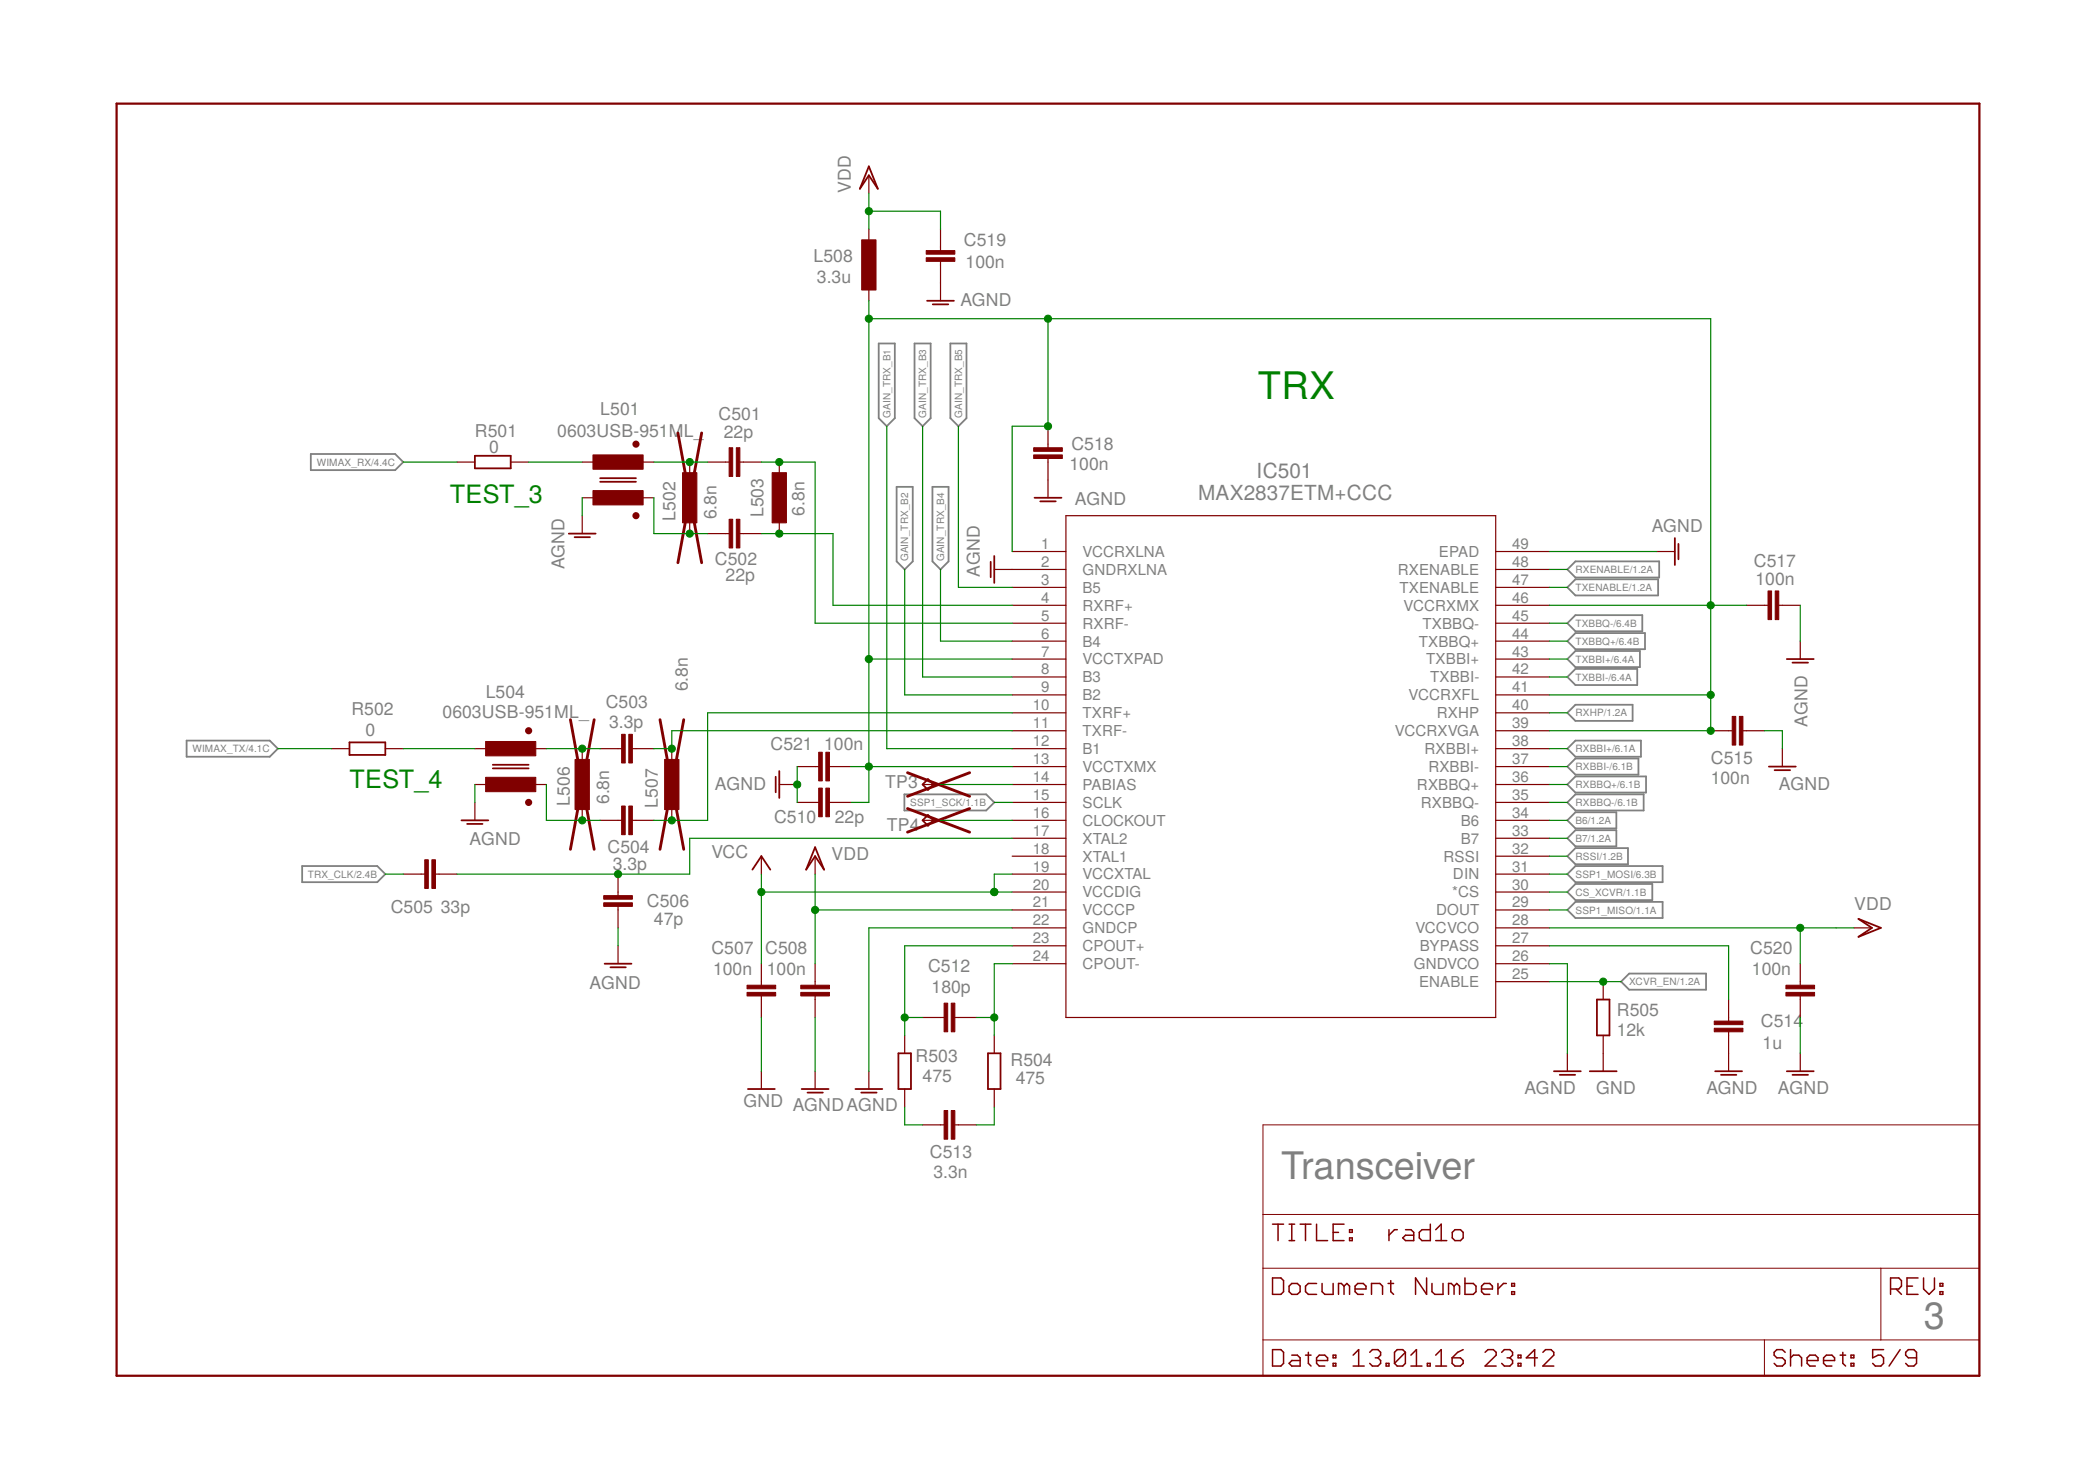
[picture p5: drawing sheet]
<svg xmlns="http://www.w3.org/2000/svg" width="297mm" height="210mm" viewBox="0 0 297 210" stroke-linecap="round" stroke-linejoin="round" font-family="sans-serif">
<g fill="none" stroke="#808080" stroke-width=".25">
<path d="M124.6 48.7h2.3v10.6l-1.2 1.1-1.1-1.1zM129.7 48.7h2.3v10.6l-1.2 1.1-1.1-1.1zM134.7 48.7h2.3v10.6l-1.1 1.1-1.2-1.1zM44.1 64.3h11.9l1.2 1.2-1.2 1.1h-11.9zM127.1 69h2.3v10.6l-1.1 1.1-1.2-1.1zM132.2 69h2.3v10.6l-1.2 1.1-1.1-1.1zM222.2 88.3l1.2-1.1h9.5v2.3h-9.5zM222.2 90.9l1.2-1.2h9.8v2.3h-9.8zM222.2 93.4l1.2-1.1h9.1v2.3h-9.1zM222.2 95.9l1.2-1.1h8.7v2.3h-8.7zM222.2 80.7l1.2-1.1h11.8v2.3h-11.8zM222.2 83.2l1.2-1.1h11.7v2.3h-11.7z"/>
<path d="M26.5 105h11.7l1.2 1.1-1.2 1.2h-11.7zM128.2 112.6h11.6l1.2 1.1-1.2 1.2h-11.6zM222.2 106.1l1.2-1.1h9.3v2.3h-9.3zM222.2 113.7l1.2-1.1h9.6v2.3h-9.6zM222.2 108.6l1.2-1.1h8.9v2.3h-8.9zM222.2 111.2l1.2-1.2h10v2.3h-10zM222.2 116.3l1.2-1.2h5.8v2.3h-5.8zM222.2 118.8l1.2-1.1h5.8v2.3h-5.8zM222.2 101l1.2-1.1h8.1v2.3h-8.1zM42.8 122.7h10.7l1.1 1.2-1.1 1.1h-10.7zM222.2 121.3l1.2-1.1h7.4v2.3h-7.4zM222.2 123.9l1.2-1.2h12.3v2.3h-12.3z"/>
<path d="M222.2 129l1.2-1.2h12.3v2.3h-12.3zM222.2 126.4l1.2-1.1h10.9v2.3h-10.9zM229.8 139.1l1.2-1.1h10.9v2.3h-10.9z"/>
</g>
<path d="M16.5 14.7h264.1v180.3h-264.1z" fill="none" stroke="#800000" stroke-width=".32"/>
<path d="M179.1 159.4h101.5v35.6h-101.5zM179.1 179.7h101.5M179.1 172.1h101.5M266.7 179.7v10.2M179.1 189.9h101.5M250.2 189.9v5.1" fill="none" stroke="#800000" stroke-width=".14"/>
<g fill="none" stroke="#800000" stroke-width=".21">
<path d="M180.4 173.5h1.6M181.2 173.5v2.3M182.8 173.5h.8M182.8 175.8h.8M183.2 173.5v2.3M184.3 173.5h1.6M185.1 173.5v2.3M186.7 173.5v2.3h1.5M189 174.7h.8M190.6 173.5h-1.6v2.3h1.6M191.3 175.5h.4v.3h-.4zM191.3 174.3h.4v.4h-.4z"/>
<path d="M196.9 174.3v1.5M198.1 174.3h-.4l-.8 .8M199.3 174.3h.8l.3 .4v1.1h-1.1l-.4-.3 .4-.4h1.1M202.8 173.5v2.3h-1.2l-.4-.3v-.8l.4-.4h1.2M203.6 174.3l.7-.8v2.3M203.6 175.8h1.5M205.9 174.7l.4-.4h.8l.4 .4v.8l-.4 .3h-.8l-.4-.3zM180.4 181.1h1.2l.4 .4v1.6l-.4 .4h-1.2zM180.4 191.3h1.2l.4 .4v1.5l-.4 .4h-1.2zM182.8 182.3l.4-.4h.7l.4 .4v.8l-.4 .4h-.7l-.4-.4zM183.2 192.1h.7l.4 .3v1.2h-1.1l-.4-.4 .4-.4h1.1M185.1 192.1h.8"/>
<path d="M185.5 191.7v1.5l.4 .4M186.7 192.8h1.5v-.4l-.4-.3h-.8l-.3 .3v.8l.3 .4h.8M186.7 181.9h-1.2l-.4 .4v.8l.4 .4h1.2M187.5 181.9v1.2l.3 .4h1.2v-1.6M189 193.2h.4v.4h-.4zM189 192.1h.4v.3h-.4zM190.6 182.3l-.4-.4h-.4v1.6M190.6 182.3l.4-.4 .3 .4v1.2M190.6 182.3v1.2M191.9 193.6h1.5M191.9 192.1l.7-.8v2.3M192.1 182.7h1.6v-.4l-.4-.4h-.8l-.4 .4v.8l.4 .4h.8"/>
<path d="M194.2 191.7l.4-.4h.8l.3 .4v.4l-.3 .3M194.5 183.5v-1.6h1.1l.4 .4v1.2M195 192.4h.4M195.4 192.4l.3 .4v.4l-.3 .4h-.8l-.4-.4M196.5 193.2h.4v.4h-.4zM196.8 181.9h.8M197.2 181.5v1.6l.4 .4M199.3 191.7v1.5l-.4 .4h-.8l-.4-.4M199.3 191.7l-.4-.4h-.8l-.4 .4v1.5M199.3 191.7l-1.6 1.5M200 193.6h1.6M200 192.1l.8-.8v2.3"/>
<path d="M202.3 181.1v2.4l-1.6-2.4v2.4M202.4 193.2h.4v.4h-.4zM203 181.9v1.2l.4 .4h1.2v-1.6M203.6 193.6h1.5M203.6 192.1l.7-.8v2.3M205.9 192.4h1.2l.4 .4v.4l-.4 .4h-.8l-.4-.4zM206.2 182.3l-.4-.4h-.4v1.6M206.2 182.3v1.2M206.2 182.3l.3-.4 .4 .4v1.2M207.5 191.3l-.8 .4-.8 .7M207.7 181.1v2.4h1.2l.4-.4v-.8l-.4-.4h-1.2M210.1 182.7h1.5v-.4l-.4-.4h-.8l-.3 .4v.8l.3 .4h.8"/>
<path d="M210.6 191.7l.4-.4h.7l.4 .4v.4l-1.5 1.5h1.5M212.4 181.9v1.6M212.9 191.7l.4-.4h.8l.4 .4v.4l-.4 .3M213.6 181.9h-.4l-.8 .8M213.7 192.4h.4M214.1 192.4l.4 .4v.4l-.4 .4h-.8l-.4-.4M214.3 183.1h.4v.4h-.4zM214.3 181.9h.4v.4h-.4zM215.2 193.2h.4v.4h-.4zM215.2 192.1h.4v.3h-.4zM218 192.4h-1.6l1.2-1.1v2.3M218.8 191.7l.3-.4h.8l.4 .4v.4l-1.5 1.5h1.5"/>
<path d="M253.1 191.7l-.4-.4h-.8l-.4 .4v.4l.4 .3h.8l.4 .4v.4l-.4 .4h-.8l-.4-.4M253.9 192.4l.4-.3h.8l.3 .3v1.2M253.9 191.3v2.3M256.2 192.8h1.6v-.4l-.4-.3h-.8l-.4 .3v.8l.4 .4h.8M258.6 192.8h1.5v-.4l-.4-.3h-.7l-.4 .3v.8l.4 .4h.7M260.9 192.1h.8M261.3 191.7v1.5l.4 .4M262.4 193.2h.4v.4h-.4zM262.4 192.1h.4v.3h-.4zM267.1 191.3h-1.6v1.1l.8-.3h.4l.4 .3v.8l-.4 .4h-.8l-.4-.4M268.1 182.7h1.1l.4-.4v-.8l-.4-.4h-1.1v2.4M268.8 182.7l.8 .8"/>
<path d="M269.4 191.3l-1.6 2.3M270.4 182.3h.8M271.7 192.4h-1.1l-.4-.3v-.4l.4-.4h.8l.3 .4v1.5l-.3 .4h-.8l-.4-.4M271.9 181.1h-1.5v2.4h1.5M272.7 181.1v1.6l.8 .8 .8-.8v-1.6M275.1 183.1h.4v.4h-.4zM275.1 181.9h.4v.4h-.4z"/>
</g>
<g fill="none" stroke="#800000" stroke-width=".17">
<path d="M123.2 24.8v2.6M123.2 32.5v2.5M133.3 32.5v3M133.3 37v5.6M123.2 40.1v2.5M64.8 65.5h2.5M72.4 65.5h2.6M82.5 65.5h2.6M82.5 70.5h2.6M82.5 73.1v2.5M90.2 65.5h2.5M90.2 70.5h2.5"/>
<path d="M97.8 65.5v2.5M97.8 73.1v2.5M100.3 65.5h3.1M100.3 75.6h3.1M104.9 65.5h3M104.9 75.6h3M110.5 65.5v2.5M110.5 73.1v2.5M143.5 78.2h7.6M148.6 60.4v3.1M148.6 65v5.5M151.1 73.1h61v71.1h-61z"/>
<path d="M212.1 78.2h7.6M234.9 78.2h2.6M141 80.7h10.1M143.5 83.2h7.6M143.5 85.8h7.6M143.5 88.3h7.6M143.5 90.9h7.6M143.5 93.4h7.6M143.5 95.9h7.6M143.5 98.5h7.6M212.1 80.7h7.6M212.1 83.2h7.6"/>
<path d="M212.1 85.8h7.6M212.1 88.3h7.6M212.1 90.9h7.6M212.1 93.4h7.6M212.1 95.9h7.6M212.1 98.5h7.6M247.6 85.8h3.1M252.2 85.8h3M255.2 90.9v2.5M47 106.1h2.6M54.6 106.1h2.6M67.3 106.1h2.6"/>
<path d="M67.3 111.2h2.6M67.3 113.7v2.6M75 106.1h2.5M75 111.2h2.5M82.5 106.1v2.5M82.5 113.7v2.6M85.1 106.1h3M85.1 116.3h3M89.7 106.1h3M89.7 116.3h3M95.2 106.1v2.5M95.2 113.7v2.6"/>
<path d="M110.5 111.2h2.5M113 108.6h3.1M113 113.7h3.1M117.6 108.6h3M117.6 113.7h3M130.8 111.2h2.5M130.8 116.3h2.5M143.5 101h7.6M143.5 103.6h7.6M143.5 106.1h7.6M143.5 108.6h7.6M143.5 111.2h7.6"/>
<path d="M143.5 113.7h7.6M143.5 116.3h7.6M143.5 118.8h7.6M212.1 101h7.6M212.1 103.6h7.6M212.1 106.1h7.6M212.1 108.6h7.6M212.1 111.2h7.6M212.1 113.7h7.6M212.1 116.3h7.6M212.1 118.8h7.6M242.5 103.6h3.1"/>
<path d="M247.1 103.6h3.1M252.7 106.1v2.5M57.2 123.9h3M61.7 123.9h3.1M87.6 123.9v3M87.6 128.5v3M87.6 134v2.6M107.9 121.3v2.6M107.9 136.6v3M115.6 121.3v2.6M115.6 136.6v3M143.5 121.3h7.6"/>
<path d="M143.5 123.9h7.6M143.5 126.4h7.6M143.5 129h7.6M143.5 131.5h7.6M143.5 134h7.6M143.5 136.6h7.6M212.1 121.3h7.6M212.1 123.9h7.6M212.1 126.4h7.6M212.1 129h7.6M212.1 131.5h7.6M212.1 134h7.6"/>
<path d="M212.1 136.6h7.6M212.1 139.1h7.6M227.3 139.1v2.6M255.2 136.6v3M262.9 131.5h2.5M107.9 141.2v3M107.9 151.8v2.5M115.6 141.2v3M115.6 151.8v2.5M123.2 151.8v2.5M128.3 146.7v2.6M128.3 154.3v2.6"/>
<path d="M130.8 144.2h3.1M130.8 159.4h3.1M135.4 144.2h3M135.4 159.4h3M141 146.7v2.6M141 154.3v2.6M222.2 149.3v2.5M227.3 146.7v5.1M245.1 141.7v3M245.1 146.2v5.6M255.2 141.2v3M255.2 149.3v2.5"/>
</g>
<g fill="#800000" stroke="#800000" stroke-width=".14">
<path d="M103.4 63.5h.5v4h-.5z"/>
<path d="M104.4 63.5h.5v4h-.5z"/>
<path d="M103.4 73.6h.5v4.1h-.5z"/>
<path d="M104.4 73.6h.5v4.1h-.5z"/>
<path d="M84.1 64.5h7.1v2h-7.1z"/>
<path d="M84.1 69.5h7.1v2.1h-7.1z"/>
<path d="M109.5 67h2v7.1h-2z"/>
<path d="M88.1 104.1h.5v4h-.5z"/>
<path d="M89.2 104.1h.5v4h-.5z"/>
<path d="M88.1 114.2h.5v4.1h-.5z"/>
<path d="M89.2 114.2h.5v4.1h-.5z"/>
<path d="M68.9 105.1h7.1v2h-7.1z"/>
<path d="M68.9 110.2h7.1v2h-7.1z"/>
<path d="M94.2 107.6h2.1v7.1h-2.1z"/>
<path d="M96.8 67h2v7.1h-2z"/>
<path d="M81.5 107.6h2.1v7.1h-2.1z"/>
<path d="M146.6 63.5h4v.5h-4z"/>
<path d="M146.6 64.5h4v.5h-4z"/>
<path d="M117.1 106.6h.5v4.1h-.5z"/>
<path d="M116.1 106.6h.5v4.1h-.5z"/>
<path d="M105.9 140.7h4.1v.5h-4.1z"/>
<path d="M105.9 139.6h4.1v.5h-4.1z"/>
<path d="M133.9 142.2h.5v4h-.5z"/>
<path d="M134.9 142.2h.5v4h-.5z"/>
<path d="M133.9 157.4h.5v4.1h-.5z"/>
<path d="M134.9 157.4h.5v4.1h-.5z"/>
<path d="M243.1 145.7h4v.5h-4z"/>
<path d="M243.1 144.7h4v.5h-4z"/>
<path d="M85.6 128h4.1v.5h-4.1z"/>
<path d="M85.6 126.9h4.1v.5h-4.1z"/>
<path d="M60.2 121.9h.5v4h-.5z"/>
<path d="M61.2 121.9h.5v4h-.5z"/>
<path d="M122.2 34h2v7.1h-2z"/>
<path d="M131.3 36.5h4.1v.5h-4.1z"/>
<path d="M131.3 35.5h4.1v.5h-4.1z"/>
<path d="M245.6 101.5h.5v4.1h-.5z"/>
<path d="M246.6 101.5h.5v4.1h-.5z"/>
<path d="M250.7 83.8h.5v4h-.5z"/>
<path d="M251.7 83.8h.5v4h-.5z"/>
<path d="M253.2 140.7h4.1v.5h-4.1z"/>
<path d="M253.2 139.6h4.1v.5h-4.1z"/>
<path d="M117.1 111.7h.5v4.1h-.5z"/>
<path d="M116.1 111.7h.5v4.1h-.5z"/>
<path d="M113.5 140.7h4.1v.5h-4.1z"/>
<path d="M113.5 139.6h4.1v.5h-4.1z"/>
</g>
<g fill="none" stroke="#800000" stroke-width=".51">
<circle cx="90.2" cy="62.9" r=".25"/>
<circle cx="90.2" cy="73.1" r=".25"/>
<circle cx="75" cy="113.7" r=".25"/>
<circle cx="75" cy="103.6" r=".25"/>
</g>
<g fill="none" stroke="#800000" stroke-width=".25">
<path d="M123.2 23.6l1.3 3.2-1.3-2-1.3 2zM131.4 42.6h3.9M132.2 43.1h2.3M67.3 64.6h5.1v1.8h-5.1zM80.6 75.6h3.9M81.5 76.1h2.2M85.1 68.3h5.1M85.1 67.8h5.1M140.5 79.6v2.2M141 78.8v3.8M146.7 70.5h3.8M147.5 71.1h2.2"/>
<path d="M237.5 76.3v3.8M238 77.1v2.2M253.3 93.4h3.9M254.1 93.9h2.2M49.6 105.2h5v1.8h-5zM65.4 116.3h3.8M66.2 116.8h2.2M69.9 108.9h5.1M69.9 108.4h5.1M110 110.1v2.2M110.5 109.3v3.8M131.6 110.4l.7 .8-.7 .8-.8-.8z"/>
<path d="M131.6 115.5l.7 .8-.7 .7-.8-.7zM250.8 108.6h3.8M251.6 109.2h2.2M85.7 136.6h3.8M86.6 137.1h2.1M106.7 123.3l1.2-2 1.3 2M115.6 120.1l1.2 3.2-1.2-2-1.3 2zM263.5 130.2l3.2 1.3-3.2 1.3 1.9-1.3zM106 154.3h3.9M113.7 154.3h3.8M114.5 154.9h2.2M121.3 154.3h3.8"/>
<path d="M122.1 154.9h2.2M127.4 149.3h1.8v5h-1.8zM140.1 149.3h1.8v5h-1.8zM220.3 151.8h3.8M221.1 152.3h2.2M225.4 151.8h3.8M226.4 141.7h1.8v5h-1.8zM243.2 151.8h3.8M244 152.3h2.2M253.3 151.8h3.9M254.1 152.3h2.2"/>
</g>
<path d="M96.1 61.4l3.4 18.4M99.5 61.4l-3.4 18.4M80.9 102l3.3 18.4M84.2 102l-3.3 18.4M93.6 102l3.3 18.4M96.9 102l-3.3 18.4M128.7 109.5l8.8 3.4M128.7 114.6l8.8 3.3M137.5 109.5l-8.8 3.4M137.5 114.6l-8.8 3.3" fill="none" stroke="#800000" stroke-width=".4"/>
<g fill="none" stroke="#008000" stroke-width=".17">
<path d="M123.2 27.4v5.1M123.2 29.9h10.1v2.6M123.2 45.2h119.3v58.4h-22.8M123.2 42.6v71.1h-2.6M148.6 45.2v15.2h-5.1v17.8M57.2 65.5h7.6M75 65.5h7.5M82.5 70.5v2.6M92.7 65.5h7.6M92.7 70.5v5.1h7.6M107.9 65.5h7.7v22.8h27.9M107.9 75.6h10.2v10.2h25.4"/>
<path d="M125.7 60.4v45.7h17.8M130.8 60.4v35.5h12.7M135.9 60.4v22.8h7.6M219.7 78.2h15.2M123.2 93.4h20.3M128.3 80.7v17.8h15.2M133.3 80.7v10.2h10.2M219.7 88.3h2.5M219.7 85.8h27.9M219.7 93.4h2.5M219.7 98.5h22.8M219.7 83.2h2.5"/>
<path d="M219.7 90.9h2.5M219.7 95.9h2.5M219.7 80.7h2.5M255.2 85.8v5.1M39.4 106.1h7.6M57.2 106.1h10.1M67.3 111.2v2.5M77.5 106.1h7.6M77.5 111.2v5.1h7.6M113 108.6v5.1M120.6 108.6h22.9M133.3 116.3h10.2"/>
<path d="M133.3 111.2h10.2M141 113.7h2.5M143.5 103.6h-48.3v2.5h-2.5M143.5 101h-43.2v15.3h-7.6M143.5 118.8h-45.7v5.1h-33M219.7 106.1h2.5M219.7 116.3h2.5M219.7 101h2.5M219.7 108.6h2.5M219.7 113.7h2.5M219.7 111.2h2.5M219.7 118.8h2.5"/>
<path d="M250.2 103.6h2.5v2.5M54.6 123.9h2.6M87.6 131.5v2.5M107.9 123.9v12.7M107.9 126.4h35.6M115.6 123.9v12.7M115.6 129h27.9M143.5 136.6h-2.5v10.1M143.5 131.5h-20.3v20.3M143.5 134h-15.2v12.7M143.5 123.9h-2.5v2.5M219.7 136.6h2.5v12.7"/>
<path d="M219.7 131.5h43.2M219.7 134h25.4v7.7M219.7 139.1h10.1M219.7 121.3h2.5M219.7 123.9h2.5M219.7 126.4h2.5M219.7 129h2.5M255.2 131.5v5.1M107.9 144.2v7.6M115.6 144.2v7.6M128.3 156.9v2.5h2.5M128.3 144.2h2.5"/>
<path d="M138.4 144.2h2.6M141 156.9v2.5h-2.6M255.2 144.2v5.1"/>
</g>
<g fill="#008000" stroke="#008000" stroke-width=".14">
<circle cx="110.5" cy="65.5" r=".51"/>
<circle cx="110.5" cy="75.6" r=".51"/>
<circle cx="97.8" cy="65.5" r=".51"/>
<circle cx="97.8" cy="75.6" r=".51"/>
<circle cx="113" cy="111.2" r=".51"/>
<circle cx="95.2" cy="116.3" r=".51"/>
<circle cx="82.5" cy="106.1" r=".51"/>
<circle cx="82.5" cy="116.3" r=".51"/>
<circle cx="148.6" cy="60.4" r=".51"/>
<circle cx="123.2" cy="93.4" r=".51"/>
<circle cx="123.2" cy="108.6" r=".51"/>
<circle cx="123.2" cy="45.2" r=".51"/>
<circle cx="242.5" cy="98.5" r=".51"/>
<circle cx="148.6" cy="45.2" r=".51"/>
<circle cx="242.5" cy="103.6" r=".51"/>
<circle cx="242.5" cy="85.8" r=".51"/>
<circle cx="141" cy="144.2" r=".51"/>
<circle cx="128.3" cy="144.2" r=".51"/>
<circle cx="227.3" cy="139.1" r=".51"/>
<circle cx="87.6" cy="123.9" r=".51"/>
<circle cx="95.2" cy="106.1" r=".51"/>
<circle cx="141" cy="126.4" r=".51"/>
<circle cx="107.9" cy="126.4" r=".51"/>
<circle cx="123.2" cy="29.9" r=".51"/>
<circle cx="255.2" cy="131.5" r=".51"/>
<circle cx="115.6" cy="129" r=".51"/>
</g>
<text font-size="5.4" fill="#008000" x="178.3" y="56.6">TRX</text>
<g font-size="5.4" fill="#808080">
<text x="181.6" y="167.1">Transceiver</text>
<text x="272.8" y="188.4">3</text>
</g>
<g font-size="3.6" fill="#008000">
<text x="63.8" y="71.3">TEST_3</text>
<text x="49.6" y="111.7">TEST_4</text>
</g>
<g font-size="2.9" fill="#808080">
<text x="169.9" y="70.8">MAX2837ETM+CCC</text>
<text x="178.2" y="67.8">IC501</text>
</g>
<g font-size="2.5" fill="#808080">
<text x="120.7" y="27.4" transform="rotate(-90 120.7 27.4)">VDD</text>
<text x="136.7" y="34.9">C519</text>
<text x="115.3" y="37.1">L508</text>
<text x="115.8" y="40.1">3.3u</text>
<text x="136.9" y="37.9">100n</text>
<text x="136.2" y="43.4">AGND</text>
<text x="85.1" y="58.9">L501</text>
<text x="101.9" y="59.5">C501</text>
<text x="67.3" y="62">R501</text>
<text x="69.4" y="64.2">0</text>
<text x="79" y="61.9">0603USB-951ML_</text>
<text x="102.6" y="62.1">22p</text>
<text x="151.9" y="63.8">C518</text>
<text x="151.6" y="66.6">100n</text>
<text x="152.4" y="71.6">AGND</text>
<text x="95.8" y="73.8" transform="rotate(-90 95.8 73.8)">L502</text>
<text x="101.6" y="73.6" transform="rotate(-90 101.6 73.6)">6.8n</text>
<text x="108.2" y="73.3" transform="rotate(-90 108.2 73.3)">L503</text>
<text x="114.1" y="73.1" transform="rotate(-90 114.1 73.1)">6.8n</text>
<text x="234.2" y="75.4">AGND</text>
<text x="80" y="80.7" transform="rotate(-90 80 80.7)">AGND</text>
<text x="101.4" y="80.1">C502</text>
<text x="102.9" y="82.4">22p</text>
<text x="138.9" y="81.7" transform="rotate(-90 138.9 81.7)">AGND</text>
<text x="248.7" y="80.3">C517</text>
<text x="248.9" y="82.9">100n</text>
<text x="49.8" y="101.3">R502</text>
<text x="62.8" y="101.8">0603USB-951ML_</text>
<text x="68.9" y="99">L504</text>
<text x="85.9" y="100.4">C503</text>
<text x="97.5" y="98" transform="rotate(-90 97.5 98)">6.8n</text>
<text x="51.8" y="104.3">0</text>
<text x="86.4" y="103.2">3.3p</text>
<text x="109.2" y="106.2">C521</text>
<text x="116.8" y="106.2">100n</text>
<text x="256.3" y="103" transform="rotate(-90 256.3 103)">AGND</text>
<text x="86.4" y="114" transform="rotate(-90 86.4 114)">6.8n</text>
<text x="101.4" y="112">AGND</text>
<text x="125.5" y="111.7">TP3</text>
<text x="242.6" y="111.1">100n</text>
<text x="242.6" y="108.3">C515</text>
<text x="252.2" y="112">AGND</text>
<text x="66.6" y="119.8">AGND</text>
<text x="80.8" y="114.2" transform="rotate(-90 80.8 114.2)">L506</text>
<text x="93.3" y="114.5" transform="rotate(-90 93.3 114.5)">L507</text>
<text x="109.8" y="116.6">C510</text>
<text x="118.4" y="116.6">22p</text>
<text x="125.7" y="117.8">TP4</text>
<text x="86.1" y="121">C504</text>
<text x="86.9" y="123.3">3.3p</text>
<text x="100.9" y="121.6">VCC</text>
<text x="117.9" y="121.9">VDD</text>
<text x="55.4" y="129.3">C505</text>
<text x="62.5" y="129.3">33p</text>
<text x="91.7" y="128.6">C506</text>
<text x="92.7" y="131.1">47p</text>
<text x="262.9" y="129">VDD</text>
<text x="100.9" y="135.2">C507</text>
<text x="108.5" y="135.2">C508</text>
<text x="131.6" y="137.7">C512</text>
<text x="248.2" y="135.2">C520</text>
<text x="83.6" y="140.1">AGND</text>
<text x="101.1" y="138.2">100n</text>
<text x="108.7" y="138.2">100n</text>
<text x="132.1" y="140.8">180p</text>
<text x="229.2" y="144">R505</text>
<text x="248.4" y="138.2">100n</text>
<text x="229.2" y="146.9">12k</text>
<text x="249.7" y="145.6">C514</text>
<text x="249.9" y="148.6">1u</text>
<text x="129.8" y="150.6">R503</text>
<text x="130.8" y="153.3">475</text>
<text x="143.3" y="151.1">R504</text>
<text x="144" y="153.6">475</text>
<text x="216.2" y="155.1">AGND</text>
<text x="226.3" y="155.1">GND</text>
<text x="241.9" y="155">AGND</text>
<text x="252.1" y="155">AGND</text>
<text x="105.4" y="156.9">GND</text>
<text x="112.4" y="157.5">AGNDAGND</text>
<text x="131.8" y="164.1">C513</text>
<text x="132.3" y="166.9">3.3n</text>
</g>
<g font-size="2.1" fill="#808080">
<text x="147.6" y="77.8">1</text>
<text x="214.4" y="77.8">49</text>
<text x="147.6" y="80.4">2</text>
<text x="147.6" y="82.9">3</text>
<text x="153.5" y="78.9">VCCRXLNA</text>
<text x="153.5" y="81.5">GNDRXLNA</text>
<text x="198.2" y="81.5">RXENABLE</text>
<text x="204" y="78.9">EPAD</text>
<text x="214.4" y="82.9">47</text>
<text x="214.4" y="80.4">48</text>
<text x="147.6" y="85.4">4</text>
<text x="147.6" y="88">5</text>
<text x="153.5" y="84">B5</text>
<text x="153.5" y="86.6">RXRF+</text>
<text x="153.5" y="89.1">RXRF-</text>
<text x="198.4" y="84">TXENABLE</text>
<text x="199" y="86.6">VCCRXMX</text>
<text x="201.7" y="89.1">TXBBQ-</text>
<text x="214.4" y="88">45</text>
<text x="214.4" y="85.4">46</text>
<text x="147.6" y="90.5">6</text>
<text x="147.6" y="93.1">7</text>
<text x="147.6" y="95.6">8</text>
<text x="153.5" y="91.6">B4</text>
<text x="153.5" y="94.2">VCCTXPAD</text>
<text x="201.2" y="91.6">TXBBQ+</text>
<text x="202.2" y="94.2">TXBBI+</text>
<text x="214.4" y="95.6">42</text>
<text x="214.4" y="93.1">43</text>
<text x="214.4" y="90.5">44</text>
<text x="146.4" y="100.7">10</text>
<text x="147.6" y="98.1">9</text>
<text x="153.5" y="96.7">B3</text>
<text x="153.5" y="99.3">B2</text>
<text x="153.5" y="101.8">TXRF+</text>
<text x="199.7" y="99.3">VCCRXFL</text>
<text x="202.8" y="96.7">TXBBI-</text>
<text x="203.7" y="101.8">RXHP</text>
<text x="214.4" y="100.7">40</text>
<text x="214.4" y="98.1">41</text>
<text x="146.4" y="103.2">11</text>
<text x="146.4" y="105.8">12</text>
<text x="153.5" y="104.3">TXRF-</text>
<text x="153.5" y="106.9">B1</text>
<text x="197.8" y="104.3">VCCRXVGA</text>
<text x="202" y="106.9">RXBBI+</text>
<text x="214.4" y="105.8">38</text>
<text x="214.4" y="103.2">39</text>
<text x="146.4" y="108.3">13</text>
<text x="146.4" y="110.8">14</text>
<text x="146.4" y="113.4">15</text>
<text x="153.5" y="109.4">VCCTXMX</text>
<text x="153.5" y="112">PABIAS</text>
<text x="200.9" y="112">RXBBQ+</text>
<text x="202.5" y="109.4">RXBBI-</text>
<text x="214.4" y="113.4">35</text>
<text x="214.4" y="110.8">36</text>
<text x="214.4" y="108.3">37</text>
<text x="146.4" y="115.9">16</text>
<text x="146.4" y="118.5">17</text>
<text x="153.5" y="114.5">SCLK</text>
<text x="153.5" y="117">CLOCKOUT</text>
<text x="153.5" y="119.6">XTAL2</text>
<text x="201.5" y="114.5">RXBBQ-</text>
<text x="207.1" y="119.6">B7</text>
<text x="207.1" y="117">B6</text>
<text x="214.4" y="118.5">33</text>
<text x="214.4" y="115.9">34</text>
<text x="146.4" y="121">18</text>
<text x="146.4" y="123.5">19</text>
<text x="153.5" y="122.1">XTAL1</text>
<text x="153.5" y="124.6">VCCXTAL</text>
<text x="204.7" y="122.1">RSSI</text>
<text x="206" y="124.6">DIN</text>
<text x="214.4" y="123.5">31</text>
<text x="214.4" y="121">32</text>
<text x="146.4" y="126.1">20</text>
<text x="146.4" y="128.6">21</text>
<text x="146.4" y="131.1">22</text>
<text x="153.5" y="127.2">VCCDIG</text>
<text x="153.5" y="129.7">VCCCP</text>
<text x="203.6" y="129.7">DOUT</text>
<text x="205.9" y="127.2">*CS</text>
<text x="214.4" y="131.1">28</text>
<text x="214.4" y="128.6">29</text>
<text x="214.4" y="126.1">30</text>
<text x="146.4" y="133.7">23</text>
<text x="146.4" y="136.2">24</text>
<text x="153.5" y="132.3">GNDCP</text>
<text x="153.5" y="134.8">CPOUT+</text>
<text x="153.5" y="137.3">CPOUT-</text>
<text x="200.5" y="137.3">GNDVCO</text>
<text x="200.7" y="132.3">VCCVCO</text>
<text x="201.3" y="134.8">BYPASS</text>
<text x="214.4" y="136.2">26</text>
<text x="214.4" y="133.7">27</text>
<text x="201.2" y="139.9">ENABLE</text>
<text x="214.4" y="138.8">25</text>
</g>
<g font-size="1.4" fill="#808080">
<text x="126.2" y="59.2" transform="rotate(-90 126.2 59.2)">GAIN_TRX_B1</text>
<text x="131.3" y="59.2" transform="rotate(-90 131.3 59.2)">GAIN_TRX_B3</text>
<text x="136.4" y="59.2" transform="rotate(-90 136.4 59.2)">GAIN_TRX_B5</text>
<text x="44.9" y="66">WIMAX_RX/4.4C</text>
<text x="128.8" y="79.6" transform="rotate(-90 128.8 79.6)">GAIN_TRX_B2</text>
<text x="133.9" y="79.6" transform="rotate(-90 133.9 79.6)">GAIN_TRX_B4</text>
<text x="223.4" y="81.2">RXENABLE/1.2A</text>
<text x="223.4" y="83.8">TXENABLE/1.2A</text>
<text x="223.4" y="88.8">TXBBQ-/6.4B</text>
<text x="223.4" y="91.4">TXBBQ+/6.4B</text>
<text x="223.4" y="93.9">TXBBI+/6.4A</text>
<text x="223.4" y="96.5">TXBBI-/6.4A</text>
<text x="223.4" y="101.5">RXHP/1.2A</text>
<text x="27.3" y="106.6">WIMAX_TX/4.1C</text>
<text x="223.4" y="106.6">RXBBI+/6.1A</text>
<text x="223.4" y="109.2">RXBBI-/6.1B</text>
<text x="223.4" y="111.7">RXBBQ+/6.1B</text>
<text x="129.1" y="114.2">SSP1_SCK/1.1B</text>
<text x="223.4" y="114.2">RXBBQ-/6.1B</text>
<text x="223.4" y="116.8">B6/1.2A</text>
<text x="223.4" y="119.3">B7/1.2A</text>
<text x="43.6" y="124.4">TRX_CLK/2.4B</text>
<text x="223.4" y="121.9">RSSI/1.2B</text>
<text x="223.4" y="124.4">SSP1_MOSI/6.3B</text>
<text x="223.4" y="126.9">CS_XCVR/1.1B</text>
<text x="223.4" y="129.5">SSP1_MISO/1.1A</text>
<text x="231" y="139.6">XCVR_EN/1.2A</text>
</g>
</svg>
